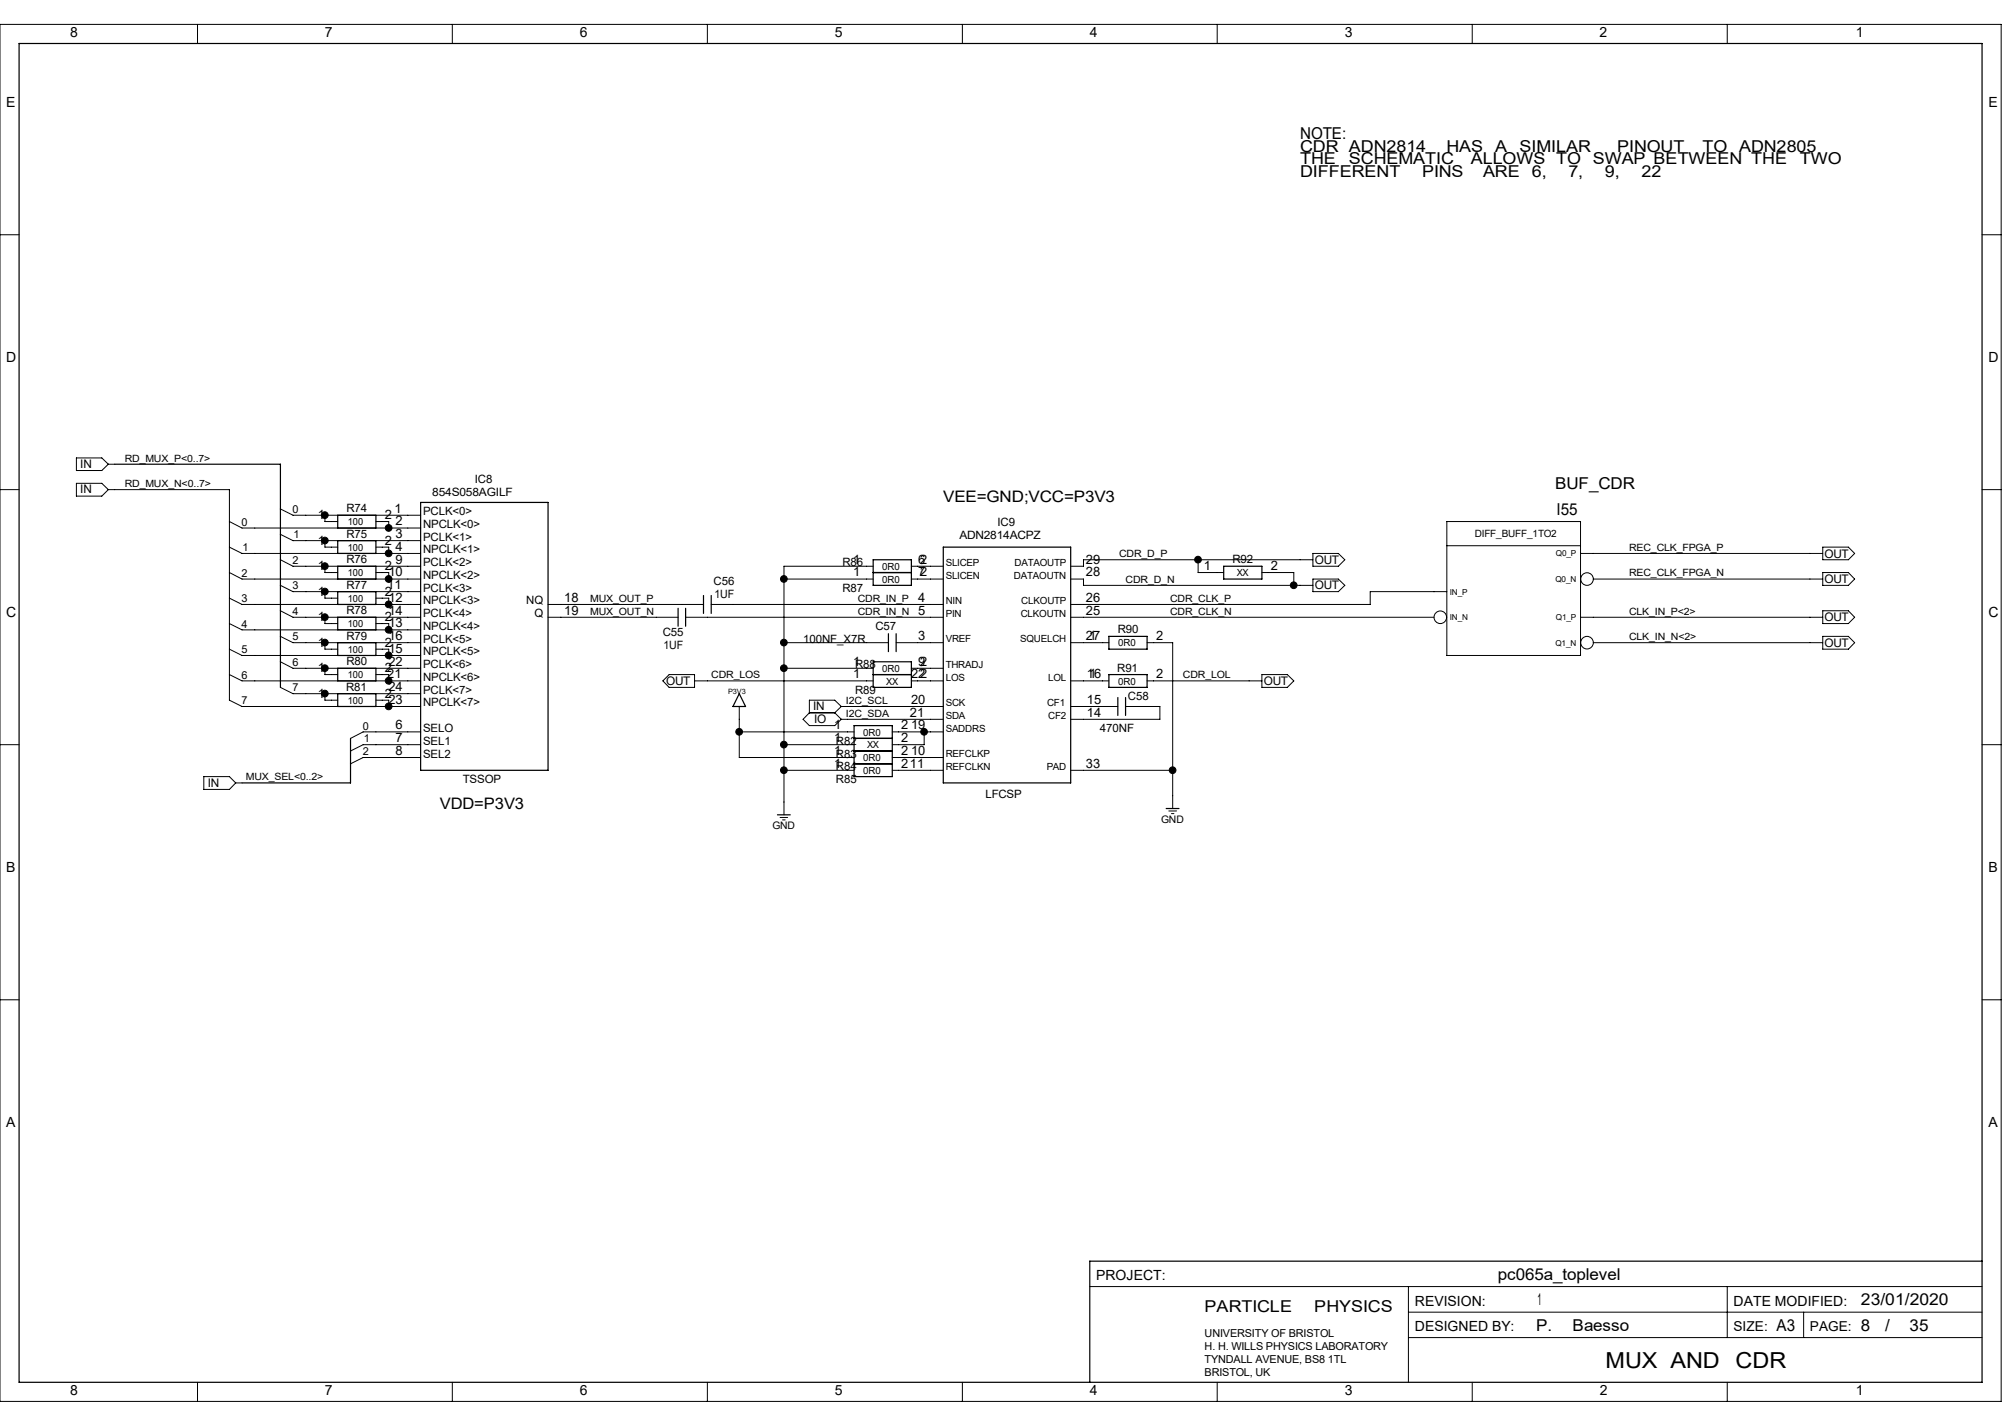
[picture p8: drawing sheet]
<svg xmlns="http://www.w3.org/2000/svg" width="420mm" height="297mm" viewBox="0 0 420 297" stroke-linecap="round" stroke-linejoin="round" font-family="sans-serif">
<g fill="none" stroke="#000" stroke-width=".21">
<path d="M0 5.1h416.9v286.8h-416.9zM41.1 5.1v4M94.2 5.1v4M147.4 5.1v4M200.5 5.1v4M253.6 5.1v4M306.7 5.1v4M359.8 5.1v4M0 48.9h4M412.9 48.9h4M15.9 95.4h5.3l1.4 1.3-1.4 1.3h-5.3zM22.6 96.7h1.3"/>
<path d="M0 102h4M15.9 100.7h5.3l1.4 1.3-1.4 1.3h-5.3zM22.6 102h25.2v43.8l2.6 1.4h37.2M47.8 108.6l2.6 1.4h37.2M47.8 119.3l2.6 1.3h37.2M47.8 114l2.6 1.3h37.2M58.4 106l2.6 1.3h26.6M58.4 116.6l2.6 1.3h26.6M58.4 111.3l2.6 1.3h26.6M67.7 107.3v1.3h2.7M67.7 112.6v1.4h2.7M67.7 117.9v1.4h2.7"/>
<path d="M78.3 108.6h2.7v1.4M78.3 114h2.7v1.3M78.3 119.3h2.7v1.3M181.9 117.9h-18.6v51.8M189.9 117.9h6.6M249.6 116.6v2.7h5.3M262.9 119.3h6.6v2.6M273.5 116.6h-47.8v1.3h-2.6M273.5 115.3h5.3l1.4 1.3-1.4 1.3h-5.3zM301.4 108.6h27.9v27.9h-27.9zM301.4 113.7h27.9M329.3 115.3h50.4"/>
<path d="M379.7 114h5.4l1.3 1.3-1.3 1.3h-5.4zM379.7 119.3h5.4l1.3 1.3-1.3 1.3h-5.4zM412.9 102h4M47.8 124.6l2.6 1.3h37.2M47.8 129.9l2.6 1.3h37.2M47.8 135.2l2.6 1.3h37.2M58.4 121.9l2.6 1.3h26.6M58.4 127.2l2.6 1.4h26.6M58.4 137.8l2.6 1.4h26.6M58.4 132.5l2.6 1.4h26.6M67.7 123.2v1.4h2.7M67.7 128.6v1.3h2.7"/>
<path d="M67.7 133.9v1.3h2.7M67.7 139.2v1.3h2.7M78.3 124.6h2.7v1.3M78.3 129.9h2.7v1.3M78.3 135.2h2.7v1.3M114.2 125.9h32.4M114.2 128.6h27.1M142.8 128.6h53.7M148.2 125.9h48.3M163.3 139.2h18.6M163.3 133.9h21.8M163.3 120.6h18.6"/>
<path d="M186.7 133.9h9.8M189.9 139.2h6.6M189.9 120.6h6.6M223.1 128.6h75.6M223.1 133.9h7.9M223.1 120.6h2.6v1.3h47.8M239 133.9h5.3v34.5M273.5 120.6h5.3l1.4 1.3-1.4 1.3h-5.3zM301.4 123.2h-15.9v2.7h-62.4M329.3 128.6h50.4M331.9 133.9h47.8M331.9 120.6h47.8"/>
<path d="M379.7 127.2h5.4l1.3 1.4-1.3 1.3h-5.4zM379.7 132.5h5.4l1.3 1.4-1.3 1.3h-5.4zM0 155.1h4M47.8 140.5l2.6 1.3h37.2M58.4 143.2l2.6 1.3h26.6M67.7 144.5v1.3h2.7M78.3 140.5h2.7v1.3M78.3 145.8h2.7v1.4M87.6 152.4h-12l-2.6 1.4M87.6 155.1h-12l-2.6 1.3M87.6 157.8h-12l-2.6 1.3M139.4 140.5h5.3v2.7h-5.3l-1.3-1.4z"/>
<path d="M144.7 141.8h37.2M154 152.4h23.9M154 147.2v10.6h23.9M163.3 155.1h14.6M168.6 148.5h5.3M168.6 148.5l-1.3 1.3 1.3 1.3h5.3l1.4-1.3M173.9 148.5l1.4 1.3M175.3 147.2h21.2M175.3 147.2l-1.4-1.4h-5.3v2.7M175.3 149.8h21.2M175.3 147.2l-1.4 1.3M185.9 152.4h10.6"/>
<path d="M185.9 157.8h10.6M189.9 141.8h6.6M192.5 152.4v2.7h-6.6M223.1 141.8h7.9M223.1 147.2h9.8M234.5 147.2h7.1v2.6h-18.5M239 141.8h23.9M262.9 140.5h5.3l1.3 1.3-1.3 1.4h-5.3zM412.9 155.1h4M42.5 161.8h5.3l1.3 1.3-1.3 1.3h-5.3zM49.1 163.1h1.3M162.5 170.3h1.6"/>
<path d="M163 170.8h.6M163.3 160.4h14.6M185.9 160.4h10.6M223.1 160.4h21.2M243.5 168.9h1.6M244.1 169.5h.5M0 208.2h4M412.9 208.2h4M227 268h185.9M293.4 273.3h119.5M293.4 268v19.9M293.4 278.6h119.5"/>
<path d="M359.8 268v10.6M375.8 273.3v5.3M41.1 287.9v4M94.2 287.9v4M147.4 287.9v4M200.5 287.9v4M253.6 287.9v4M306.7 287.9v4M359.8 287.9v4"/>
<circle cx="300.1" cy="128.6" r="1.31"/>
<circle cx="330.6" cy="120.6" r="1.31"/>
<circle cx="330.6" cy="133.9" r="1.31"/>
</g>
<g fill="none" stroke="#000" stroke-width=".25">
<path d="M4 9.1h408.9v278.8h-408.9zM23.9 96.7h34.5v46.5M70.4 107.3h7.9v2.7h-7.9zM70.4 112.6h7.9v2.7h-7.9zM70.4 117.9h7.9v2.7h-7.9zM87.6 104.6h26.6v55.8h-26.6zM181.9 119.3h8M181.9 116.6h8v5.3h-8zM196.5 114h26.6v49.1h-26.6zM254.9 117.9h8v2.7h-8zM70.4 123.2h7.9v2.7h-7.9zM70.4 128.6h7.9v2.6h-7.9z"/>
<path d="M70.4 133.9h7.9v2.6h-7.9zM70.4 139.2h7.9v2.6h-7.9zM141.3 126.7v3.7M142.8 126.7v3.7M146.6 124v3.8M148.2 124v3.8M181.9 137.8h8v5.4h-8zM185.1 132v3.7M186.7 132v3.7M231 132.5h8v2.7h-8zM70.4 144.5h7.9v2.7h-7.9zM73 153.8v9.3h-22.6"/>
<path d="M154 144.5l1.3 2.7h-2.6zM177.9 153.8h8M177.9 151.1h8v10.7h-8zM177.9 156.4h8M177.9 159.1h8M181.9 140.5h8M231 140.5h8v2.7h-8zM232.9 145.3v3.7M234.5 145.3v3.7M162 169.7h2.6M243 168.4h2.6M412.9 262.7h-185.9v25.2"/>
</g>
<g fill="#000" stroke="#000" stroke-width=".21">
<circle cx="67.7" cy="107.3" r=".7"/>
<circle cx="67.7" cy="117.9" r=".7"/>
<circle cx="67.7" cy="112.6" r=".7"/>
<circle cx="81" cy="115.3" r=".7"/>
<circle cx="81" cy="110" r=".7"/>
<circle cx="249.6" cy="116.6" r=".7"/>
<circle cx="67.7" cy="123.2" r=".7"/>
<circle cx="67.7" cy="139.2" r=".7"/>
<circle cx="67.7" cy="133.8" r=".7"/>
<circle cx="67.7" cy="128.5" r=".7"/>
<circle cx="81" cy="125.9" r=".7"/>
<circle cx="81" cy="131.2" r=".7"/>
<circle cx="81" cy="136.5" r=".7"/>
<circle cx="81" cy="120.6" r=".7"/>
<circle cx="163.3" cy="139.2" r=".7"/>
<circle cx="163.3" cy="133.8" r=".7"/>
<circle cx="163.3" cy="120.6" r=".7"/>
<circle cx="269.5" cy="121.9" r=".7"/>
<circle cx="67.7" cy="144.5" r=".7"/>
<circle cx="81" cy="147.1" r=".7"/>
<circle cx="81" cy="141.8" r=".7"/>
<circle cx="154" cy="152.4" r=".7"/>
<circle cx="163.3" cy="155.1" r=".7"/>
<circle cx="192.5" cy="152.4" r=".7"/>
<circle cx="163.3" cy="160.4" r=".7"/>
<circle cx="244.3" cy="160.4" r=".7"/>
</g>
<g font-size="4.6">
<text x="334.5" y="284.9">MUX AND</text>
<text x="361.6" y="284.9">CDR</text>
</g>
<g font-size="3.4">
<text x="270.8" y="28.9">NOTE:</text>
<text x="270.9" y="31.6">CDR ADN2814</text>
<text x="270.9" y="34.2">THE</text>
<text x="281" y="34.2">SCHEMATIC</text>
<text x="301.3" y="31.6">HAS</text>
<text x="306.4" y="34.2">ALLOWS TO</text>
<text x="311.5" y="31.6">A</text>
<text x="316.6" y="31.6">SIMILAR</text>
<text x="331.8" y="34.2">SWAP BETWEEN THE</text>
<text x="336.9" y="31.6">PINOUT</text>
<text x="354.7" y="31.6">TO</text>
<text x="362.3" y="31.6">ADN2805</text>
<text x="375" y="34.2">TWO</text>
<text x="270.9" y="36.9">DIFFERENT</text>
<text x="296.2" y="36.9">PINS</text>
<text x="309" y="36.9">ARE</text>
<text x="319.1" y="36.9">6,</text>
<text x="326.7" y="36.9">7,</text>
<text x="334.4" y="36.9">9,</text>
<text x="342" y="36.9">22</text>
<text x="324" y="101.9">BUF_CDR</text>
<text x="324.3" y="107.3">I55</text>
<text x="312" y="266.6">pc065a_toplevel</text>
<text x="251" y="273.3">PARTICLE</text>
<text x="273.8" y="273.3">PHYSICS</text>
<text x="320.3" y="271.9">1</text>
<text x="387.7" y="271.9">23/01/2020</text>
<text x="320" y="277.2">P.</text>
<text x="327.6" y="277.2">Baesso</text>
<text x="370.1" y="277.2">A3</text>
<text x="387.7" y="277.2">8</text>
<text x="392.8" y="277.2">/</text>
<text x="397.8" y="277.2">35</text>
</g>
<g font-size="3.3">
<text x="196.5" y="104.7">VEE=GND;VCC=P3V3</text>
<text x="91.6" y="168.4">VDD=P3V3</text>
</g>
<g font-size="2.9">
<text x="14.6" y="7.7">8</text>
<text x="67.7" y="7.7">7</text>
<text x="120.8" y="7.7">6</text>
<text x="173.9" y="7.7">5</text>
<text x="227" y="7.7">4</text>
<text x="280.2" y="7.7">3</text>
<text x="333.2" y="7.7">2</text>
<text x="386.6" y="7.7">1</text>
<text x="1.3" y="22.3">E</text>
<text x="414.3" y="22.3">E</text>
<text x="1.3" y="75.4">D</text>
<text x="414.3" y="75.4">D</text>
<text x="1.3" y="128.6">C</text>
<text x="414.3" y="128.6">C</text>
<text x="1.3" y="181.7">B</text>
<text x="414.3" y="181.7">B</text>
<text x="1.3" y="234.8">A</text>
<text x="414.3" y="234.8">A</text>
<text x="228.3" y="266.7">PROJECT:</text>
<text x="294.8" y="271.9">REVISION:</text>
<text x="361.1" y="271.9">DATE MODIFIED:</text>
<text x="294.8" y="277.3">DESIGNED BY:</text>
<text x="14.6" y="290.5">8</text>
<text x="67.7" y="290.5">7</text>
<text x="120.8" y="290.5">6</text>
<text x="173.9" y="290.5">5</text>
<text x="227" y="290.5">4</text>
<text x="280.2" y="290.5">3</text>
<text x="333.3" y="290.5">2</text>
<text x="386.6" y="290.5">1</text>
</g>
<g font-size="2.8">
<text x="361.1" y="277.3">SIZE:</text>
<text x="377.1" y="277.3">PAGE:</text>
</g>
<g font-size="2.7">
<text x="82.2" y="106.8">1</text>
<text x="66.2" y="113.4">1</text>
<text x="66.2" y="108.1">1</text>
<text x="80.2" y="113.4">2</text>
<text x="80.2" y="108.1">2</text>
<text x="82.4" y="112.1">3</text>
<text x="82.4" y="109.4">2</text>
<text x="66.2" y="118.7">1</text>
<text x="80.2" y="118.7">2</text>
<text x="82.4" y="114.8">4</text>
<text x="82.4" y="117.4">9</text>
<text x="177.8" y="117.4">1</text>
<text x="191.3" y="117.4">62</text>
<text x="226.2" y="117.4">29</text>
<text x="250.8" y="118.7">1</text>
<text x="264.7" y="118.7">2</text>
<text x="66.2" y="124">1</text>
<text x="80.2" y="124">2</text>
<text x="80.7" y="122.7">11</text>
<text x="80.9" y="120.1">10</text>
<text x="80.9" y="125.3">12</text>
<text x="117.6" y="125.3">18</text>
<text x="177.8" y="120.1">1</text>
<text x="191.3" y="120.1">72</text>
<text x="191.3" y="125.3">4</text>
<text x="226.2" y="120.1">28</text>
<text x="226.2" y="125.3">26</text>
<text x="66.2" y="129.4">1</text>
<text x="80.2" y="129.4">2</text>
<text x="80.9" y="130.7">13</text>
<text x="80.9" y="128">14</text>
<text x="117.6" y="128">19</text>
<text x="191.3" y="128">5</text>
<text x="226.2" y="128">25</text>
<text x="66.2" y="134.7">1</text>
<text x="80.2" y="134.7">2</text>
<text x="80.9" y="136">15</text>
<text x="80.9" y="133.4">16</text>
<text x="191.3" y="133.4">3</text>
<text x="226.2" y="133.4">27</text>
<text x="226.9" y="133.4">1</text>
<text x="240.8" y="133.4">2</text>
<text x="66.2" y="140">1</text>
<text x="80.2" y="140">2</text>
<text x="80.7" y="141.3">21</text>
<text x="80.9" y="144">24</text>
<text x="80.9" y="138.6">22</text>
<text x="177.8" y="141.3">1</text>
<text x="177.8" y="138.6">1</text>
<text x="189.8" y="141.3">222</text>
<text x="191.3" y="138.6">92</text>
<text x="226.4" y="141.3">16</text>
<text x="226.9" y="141.3">1</text>
<text x="240.8" y="141.3">2</text>
<text x="66.2" y="145.3">1</text>
<text x="80.2" y="145.3">2</text>
<text x="80.9" y="146.6">23</text>
<text x="189.6" y="149.3">21</text>
<text x="189.8" y="146.6">20</text>
<text x="226.4" y="146.6">15</text>
<text x="226.4" y="149.3">14</text>
<text x="82.4" y="154.6">7</text>
<text x="82.4" y="151.9">6</text>
<text x="173.8" y="154.6">1</text>
<text x="173.8" y="151.9">1</text>
<text x="187.7" y="154.6">2</text>
<text x="187.7" y="151.9">2</text>
<text x="189.8" y="151.9">19</text>
<text x="82.4" y="157.2">8</text>
<text x="173.8" y="159.9">1</text>
<text x="173.8" y="157.2">1</text>
<text x="187.7" y="159.9">211</text>
<text x="187.7" y="157.2">2</text>
<text x="189.8" y="157.2">10</text>
<text x="226.2" y="159.9">33</text>
</g>
<g font-size="2.5">
<text x="16.7" y="97.5">IN</text>
<text x="16.7" y="102.7">IN</text>
<text x="273.9" y="117.5">OUT</text>
<text x="380.1" y="116.1">OUT</text>
<text x="273.9" y="122.8">OUT</text>
<text x="380.1" y="121.5">OUT</text>
<text x="380.1" y="129.4">OUT</text>
<text x="380.1" y="134.7">OUT</text>
<text x="138.8" y="142.7">OUT</text>
<text x="263.3" y="142.7">OUT</text>
<text x="169.4" y="147.9">IN</text>
<text x="169.6" y="150.5">IO</text>
<text x="43.3" y="163.8">IN</text>
</g>
<g font-size="2.4">
<text x="98.9" y="100.7">IC8</text>
<text x="72.2" y="106.7">R74</text>
<text x="88.1" y="107.3">PCLK&lt;0&gt;</text>
<text x="90" y="103.3">854S058AGILF</text>
<text x="72.2" y="112">R75</text>
<text x="88.1" y="112.6">PCLK&lt;1&gt;</text>
<text x="88.1" y="110">NPCLK&lt;0&gt;</text>
<text x="199.9" y="112.2">ADN2814ACPZ</text>
<text x="207.8" y="109.6">IC9</text>
<text x="72.2" y="117.3">R76</text>
<text x="88.1" y="115.3">NPCLK&lt;1&gt;</text>
<text x="88.1" y="117.9">PCLK&lt;2&gt;</text>
<text x="175.5" y="117.9">R86</text>
<text x="256.8" y="117.3">R92</text>
<text x="72.2" y="122.6">R77</text>
<text x="88.1" y="120.6">NPCLK&lt;2&gt;</text>
<text x="88.1" y="125.9">NPCLK&lt;3&gt;</text>
<text x="88.1" y="123.2">PCLK&lt;3&gt;</text>
<text x="109.6" y="125.9">NQ</text>
<text x="148.7" y="121.9">C56</text>
<text x="148.8" y="124.6">1UF</text>
<text x="175.5" y="123.2">R87</text>
<text x="72.2" y="127.9">R78</text>
<text x="88.1" y="131.2">NPCLK&lt;4&gt;</text>
<text x="88.1" y="128.6">PCLK&lt;4&gt;</text>
<text x="111.3" y="128.6">Q</text>
<text x="182.4" y="131.2">C57</text>
<text x="232.9" y="131.9">R90</text>
<text x="72.2" y="133.2">R79</text>
<text x="88.1" y="136.5">NPCLK&lt;5&gt;</text>
<text x="88.1" y="133.9">PCLK&lt;5&gt;</text>
<text x="138.1" y="132.5">C55</text>
<text x="138.2" y="135.2">1UF</text>
<text x="167.3" y="133.9">100NF_X7R</text>
<text x="72.1" y="143.8">R81</text>
<text x="72.2" y="138.6">R80</text>
<text x="88.1" y="141.8">NPCLK&lt;6&gt;</text>
<text x="88.1" y="139.2">PCLK&lt;6&gt;</text>
<text x="178.1" y="139.2">R88</text>
<text x="232.7" y="139.9">R91</text>
<text x="88.1" y="147.2">NPCLK&lt;7&gt;</text>
<text x="88.1" y="144.5">PCLK&lt;7&gt;</text>
<text x="178.1" y="144.5">R89</text>
<text x="235" y="145.8">C58</text>
<text x="88.1" y="155.1">SEL1</text>
<text x="88.1" y="152.4">SELO</text>
<text x="174.2" y="155.1">R82</text>
<text x="229.2" y="152.4">470NF</text>
<text x="88.1" y="157.8">SEL2</text>
<text x="174.2" y="157.8">R83</text>
<text x="174.2" y="160.4">R84</text>
<text x="96.4" y="163.1">TSSOP</text>
<text x="174.2" y="163.1">R85</text>
<text x="205.3" y="166.2">LFCSP</text>
</g>
<g font-size="2.3">
<text x="61" y="106.8">0</text>
<text x="50.3" y="109.5">0</text>
<text x="61.2" y="112.1">1</text>
<text x="50.5" y="114.8">1</text>
<text x="61" y="117.5">2</text>
<text x="50.3" y="125.4">3</text>
<text x="50.3" y="120.1">2</text>
<text x="61" y="122.8">3</text>
<text x="50.3" y="130.7">4</text>
<text x="61" y="128.1">4</text>
<text x="50.3" y="136.1">5</text>
<text x="61" y="133.4">5</text>
<text x="50.3" y="141.4">6</text>
<text x="61" y="138.7">6</text>
<text x="50.3" y="146.7">7</text>
<text x="61" y="144">7</text>
<text x="75.6" y="152">0</text>
<text x="75.8" y="154.6">1</text>
<text x="75.6" y="157.3">2</text>
<text x="251" y="278.6">UNIVERSITY OF BRISTOL</text>
<text x="251" y="281.2">H. H. WILLS PHYSICS LABORATORY</text>
<text x="251" y="283.9">TYNDALL AVENUE, BS8 1TL</text>
<text x="251" y="286.5">BRISTOL, UK</text>
</g>
<g font-size="2.2">
<text x="160.9" y="172.6">GND</text>
<text x="241.9" y="171.3">GND</text>
</g>
<g font-size="2.1">
<text x="26" y="101.5">RD_MUX_N&lt;0..7&gt;</text>
<text x="26" y="96.1">RD_MUX_P&lt;0..7&gt;</text>
<text x="307.3" y="111.8">DIFF_BUFF_1TO2</text>
<text x="233.1" y="116.1">CDR_D_P</text>
<text x="339.4" y="114.8">REC_CLK_FPGA_P</text>
<text x="122.9" y="125.3">MUX_OUT_P</text>
<text x="178.7" y="125.3">CDR_IN_P</text>
<text x="234.5" y="121.4">CDR_D_N</text>
<text x="243.8" y="125.3">CDR_CLK_P</text>
<text x="339.4" y="120.1">REC_CLK_FPGA_N</text>
<text x="122.9" y="128">MUX_OUT_N</text>
<text x="178.7" y="128">CDR_IN_N</text>
<text x="243.8" y="128">CDR_CLK_N</text>
<text x="339.4" y="128">CLK_IN_P&lt;2&gt;</text>
<text x="339.4" y="133.3">CLK_IN_N&lt;2&gt;</text>
<text x="148.2" y="141.3">CDR_LOS</text>
<text x="246.4" y="141.3">CDR_LOL</text>
<text x="176.2" y="146.6">I2C_SCL</text>
<text x="176.2" y="149.3">I2C_SDA</text>
<text x="51.2" y="162.6">MUX_SEL&lt;0..2&gt;</text>
</g>
<g font-size="2">
<text x="72.5" y="109.4">100</text>
<text x="72.5" y="114.7">100</text>
<text x="183.8" y="118.7">0R0</text>
<text x="197" y="117.9">SLICEP</text>
<text x="211.4" y="117.9">DATAOUTP</text>
<text x="72.5" y="120">100</text>
<text x="72.5" y="125.3">100</text>
<text x="183.8" y="121.3">0R0</text>
<text x="197" y="120.6">SLICEN</text>
<text x="197" y="125.9">NIN</text>
<text x="211.2" y="120.6">DATAOUTN</text>
<text x="212.8" y="125.9">CLKOUTP</text>
<text x="257.6" y="120">XX</text>
<text x="72.5" y="130.6">100</text>
<text x="197" y="128.5">PIN</text>
<text x="212.6" y="128.5">CLKOUTN</text>
<text x="72.5" y="135.9">100</text>
<text x="197" y="133.8">VREF</text>
<text x="212.5" y="133.8">SQUELCH</text>
<text x="233" y="134.6">0R0</text>
<text x="72.5" y="141.3">100</text>
<text x="183.8" y="139.9">0R0</text>
<text x="184.6" y="142.6">XX</text>
<text x="197" y="141.8">LOS</text>
<text x="197" y="139.1">THRADJ</text>
<text x="218.4" y="141.8">LOL</text>
<text x="233" y="142.6">0R0</text>
<text x="72.5" y="146.6">100</text>
<text x="197" y="147.1">SCK</text>
<text x="197" y="149.8">SDA</text>
<text x="218.1" y="147.1">CF1</text>
<text x="218.4" y="149.8">CF2</text>
<text x="179.8" y="153.2">0R0</text>
<text x="180.6" y="155.9">XX</text>
<text x="197" y="152.4">SADDRS</text>
<text x="179.8" y="158.5">0R0</text>
<text x="179.8" y="161.2">0R0</text>
<text x="197" y="160.4">REFCLKN</text>
<text x="197" y="157.7">REFCLKP</text>
<text x="218.1" y="160.4">PAD</text>
</g>
<g font-size="1.7">
<text x="324.1" y="115.9">Q0_P</text>
<text x="302" y="123.8">IN_P</text>
<text x="324" y="121.2">Q0_N</text>
<text x="302" y="129.2">IN_N</text>
<text x="324.1" y="129.2">Q1_P</text>
<text x="324" y="134.5">Q1_N</text>
</g>
<text font-size="1.5" x="151.7" y="144.4">P3V3</text>
</svg>
